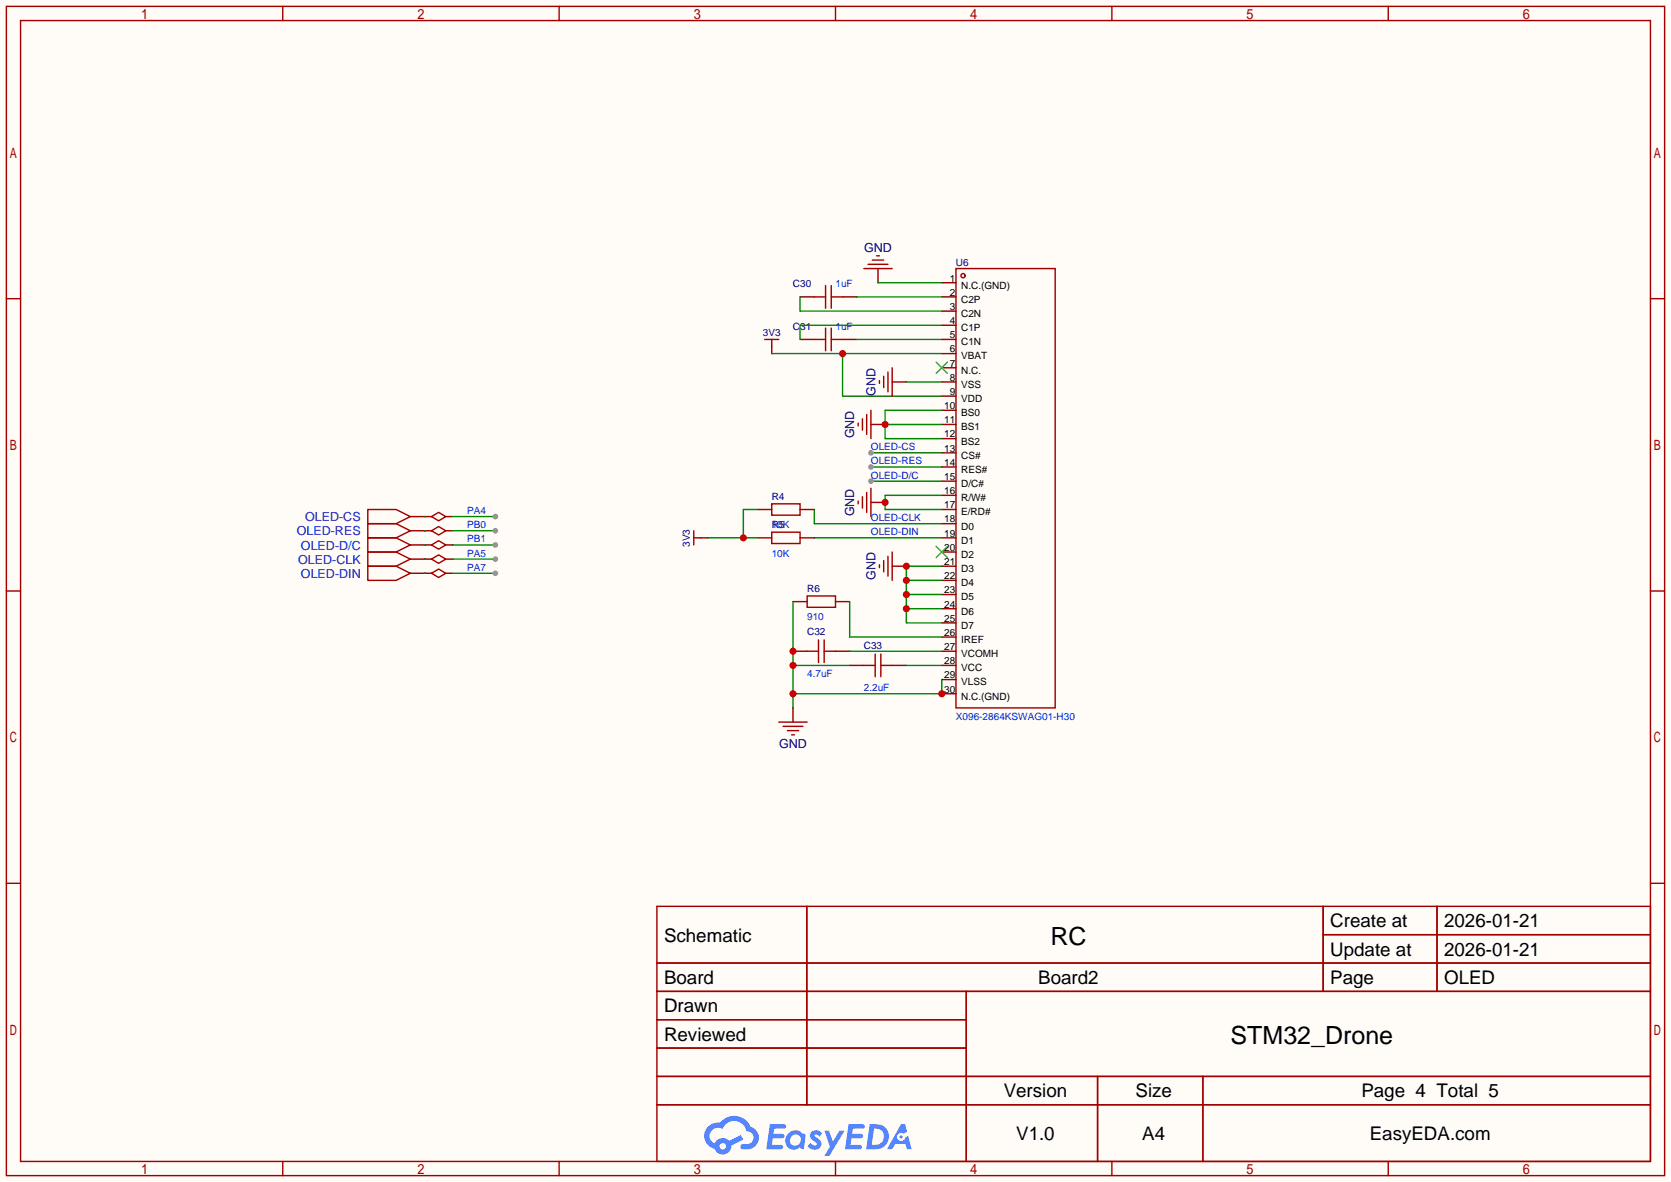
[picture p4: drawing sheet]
<svg xmlns="http://www.w3.org/2000/svg" width="299mm" height="212mm" viewBox="0 0 299 212" stroke-linecap="round" stroke-linejoin="round" font-family="sans-serif">
<path d="M0 0h299.5v211.8h-299.5z" fill="#fffcf7"/>
<g fill="none" stroke="#a10000" stroke-width=".25">
<path d="M1.1 1.1h297.2v209.6h-297.2zM3.7 3.7h292.1v204.5h-292.1zM50.7 1.1v2.6M100.2 1.1v2.6M149.7 1.1v2.6M199.3 1.1v2.6M248.8 1.1v2.6M1.1 53.5h2.6M295.8 53.5h2.5M1.1 105.9h2.6M295.8 105.9h2.5M1.1 158.3h2.6"/>
<path d="M295.8 158.3h2.5M117.7 162.4h178.1v45.8h-178.1zM117.7 172.6h178.1M117.7 177.7h178.1M144.6 162.4v35.6M173.2 177.7v30.5M237.1 162.4v15.3M237.1 167.5h58.7M257.5 162.4v15.3M117.7 182.8h55.5M117.7 192.9h178.1M117.7 187.8h55.5"/>
<path d="M117.7 198h178.1M196.7 192.9v15.3M215.6 192.9v15.3M50.7 208.2v2.5M100.2 208.2v2.5M149.7 208.2v2.5M199.3 208.2v2.5M248.8 208.2v2.5"/>
</g>
<g fill="#5487ff">
<path d="M145.5 202.8a1.3 1.3 0 0 1 1.8 .3l-.4 .6a.54 .54 0 0 0-.9-.2l.1 .2a1.58 1.58 0 0 1 1.1 1.6 1.43 1.43 0 0 1-2.5 .1l.5-.6a.64 .64 0 0 0 .5 .5 .64 .64 0 0 0 .7-.3l-.2-.2a1.6 1.6 0 0 1-1-1.6z"/>
<path d="M147.7 202.7h.9l.7 1.9 1.1-1.9h.9l-2.7 4.5h-.9l1-1.7z"/>
<path d="M138 201.5h1.6a1.31 1.31 0 0 1 1.2 .2 .4 .4 0 0 1-.3 .6h-1.8l-.1 .9h1.6a.4 .4 0 0 1 .4 .4 .4 .4 0 0 1-.4 .4h-1.7l-.2 1.2h.8a1.23 1.23 0 0 1 1.2 .2 .39 .39 0 0 1-.3 .6h-2.7z"/>
<path d="M152.1 201.5h1.6a1.32 1.32 0 0 1 1.3 .2 .39 .39 0 0 1-.4 .6h-1.7l-.2 .9h1.7a.4 .4 0 0 1 .3 .4 .4 .4 0 0 1-.4 .4h-1.7l-.2 1.2h.8a1.23 1.23 0 0 1 1.2 .2 .39 .39 0 0 1-.3 .6h-2.7z"/>
<path d="M161.5 201.5h.7l.4 1.3-.7 .4a.75 .75 0 0 0-1.1 .3 .75 .75 0 0 0 .5 1 .75 .75 0 0 0 .9-.6l.6-.3 .6 2.4h-.9l-.2-1h-1.9l-.5 1h-.9z"/>
<path d="M155.9 201.5l-.7 4.5h1.5a2.27 2.27 0 0 0 2.6-2.3 2.27 2.27 0 0 0-2.7-2.2zM156.6 202.3a1.5 1.5 0 0 1 1.8 1.5 1.5 1.5 0 0 1-1.9 1.4h-.3z"/>
<path d="M141.3 203.1a1.62 1.62 0 0 0-.4 2.1 1.62 1.62 0 0 0 2 .7l.4-.3 .3 .3 .5 .1 .3-2.5-.2-.3h-.4a1.58 1.58 0 0 0-2.5-.1zM141.9 203.6a.98 .98 0 0 1 1.5 .2 .98 .98 0 0 1-.6 1.5 .94 .94 0 0 1-1.2-.4 .94 .94 0 0 1 .3-1.3z"/>
<path d="M126.9 201.9a2.37 2.37 0 0 0 1.2 4 1.54 1.54 0 0 0 1.7 1 1.54 1.54 0 0 0 1.3-1.6l2.1-1.1-.5-.8-2 1.1a1.57 1.57 0 0 0-2.6 .4 1.5 1.5 0 0 1-.8-2.1 1.5 1.5 0 0 1 2.2-.5 2.23 2.23 0 0 1 2.3-1.4 2.23 2.23 0 0 1 2 1.8 1.16 1.16 0 0 1 1.2 1.1 1.16 1.16 0 0 1-1 1.3h-.7a.47 .47 0 0 0-.6 .3 .47 .47 0 0 0 .4 .6 2.23 2.23 0 0 0 2.3-.7 2.23 2.23 0 0 0 .4-2.3 2.16 2.16 0 0 0-1.3-1.1 3.2 3.2 0 0 0-5.4-.7l-1.2 .1zM129 205.4a.58 .58 0 0 1 1.1 0 .58 .58 0 0 1-1.1 0z"/>
<circle cx="161.5" cy="203.8" r=".28"/>
</g>
<g fill="none" stroke="#a10000" stroke-width=".25">
<path d="M145.9 53.2h2.1M148 51.2v4M148 58.8v4.1M149 51.2v4M149 58.8v4.1M149 53.2h2M154.8 48.1h5.1M155.6 47.4h3.5M156.3 46.6h2.1M157.1 45.8h.5M171.3 48.1h17.8v78.8h-17.8zM137 60.8h2.6"/>
<path d="M138.3 60.8v1.3M145.9 60.8h2.1M149 60.8h2"/>
<circle cx="172.6" cy="49.4" r=".38"/>
</g>
<g fill="none" stroke="#870000" stroke-width=".25">
<path d="M143.4 53.2h2.5M151 53.2h2.5M157.4 48.1v2.6M168.8 50.7h2.5M168.8 53.2h2.5M168.8 55.8h2.5M168.8 58.3h2.5M138.3 62.1v1.3M143.4 60.8h2.5M151 60.8h2.5M168.8 60.8h2.5M168.8 63.4h2.5"/>
<path d="M168.8 65.9h2.5M168.8 68.5h2.5M168.8 71h2.5M168.8 73.5h2.5M168.8 76.1h2.5M168.8 78.6h2.5M168.8 81.2h2.5M168.8 83.7h2.5M168.8 86.2h2.5M168.8 88.8h2.5M168.8 91.3h2.5M168.8 93.9h2.5"/>
<path d="M168.8 96.4h2.5M168.8 98.9h2.5M168.8 101.5h2.5M168.8 104h2.5M168.8 106.6h2.5M168.8 109.1h2.5M168.8 111.6h2.5M168.8 114.2h2.5M168.8 116.7h2.5M168.8 119.3h2.5M168.8 121.8h2.5M168.8 124.3h2.5"/>
</g>
<path d="M167.8 64.9l2 2M169.8 64.9l-2 2M167.8 97.9l2 2M169.8 97.9l-2 2" fill="none" stroke="#3c3" stroke-width=".25"/>
<path d="M143.4 53.2v2.6h25.4M153.5 53.2h15.3M157.4 50.7h11.4M168.8 58.3h-25.4v2.5M138.3 63.4h30.5M151 63.4v7.6h17.8M153.5 60.8h15.3" fill="none" stroke="#008700" stroke-width=".25"/>
<circle cx="151" cy="63.4" r=".63" fill="#c00"/>
<path d="M156.1 76.1h2.5M159.9 68.5h2.5" fill="none" stroke="#870000" stroke-width=".25"/>
<path d="M153.8 75.8v.5M154.6 75.1v2M155.3 74.3v3.6M156.1 73.5v5.1M157.6 68.2v.5M158.4 67.4v2.1M159.1 66.7v3.5M159.9 65.9v5.1" fill="none" stroke="#a10000" stroke-width=".25"/>
<path d="M158.6 76.1h10.2M162.4 68.5h6.4M168.8 73.5h-10.2v5.1h10.2" fill="none" stroke="#008700" stroke-width=".25"/>
<circle cx="158.6" cy="76.1" r=".63" fill="#c00"/>
<path d="M156.1 81.2h12.7" fill="none" stroke="#008700" stroke-width=".25"/>
<circle cx="156.1" cy="81.2" r=".51" fill="#999"/>
<path d="M156.1 83.7h12.7" fill="none" stroke="#008700" stroke-width=".25"/>
<circle cx="156.1" cy="83.7" r=".51" fill="#999"/>
<path d="M156.1 86.2h12.7" fill="none" stroke="#008700" stroke-width=".25"/>
<circle cx="156.1" cy="86.2" r=".51" fill="#999"/>
<path d="M156.1 90h2.5" fill="none" stroke="#870000" stroke-width=".25"/>
<path d="M153.8 89.8v.5M154.6 89v2.1M155.3 88.3v3.5M156.1 87.5v5.1" fill="none" stroke="#a10000" stroke-width=".25"/>
<path d="M168.8 88.8h-10.2v2.5h10.2" fill="none" stroke="#008700" stroke-width=".25"/>
<circle cx="158.6" cy="90" r=".63" fill="#c00"/>
<path d="M145.9 91.3v2.6h22.9M145.9 96.4h22.9M162.4 104h6.4M162.4 106.6h6.4M162.4 109.1h6.4M168.8 101.5h-6.4v10.1h6.4" fill="none" stroke="#008700" stroke-width=".25"/>
<path d="M159.9 101.5h2.5" fill="none" stroke="#870000" stroke-width=".25"/>
<path d="M159.1 99.7v3.6M159.9 98.9v5.1M157.6 101.2v.5M158.4 100.5v2" fill="none" stroke="#a10000" stroke-width=".25"/>
<g fill="#c00">
<circle cx="162.4" cy="101.5" r=".63"/>
<circle cx="162.4" cy="104" r=".63"/>
<circle cx="162.4" cy="106.6" r=".63"/>
<circle cx="162.4" cy="109.1" r=".63"/>
</g>
<path d="M144.7 106.8h5v2h-5zM144.7 116.7h2M146.7 114.7v4M147.7 114.7v4M147.7 116.7h2M154.8 119.3h2M156.8 117.2v4.1M157.9 117.2v4.1M157.9 119.3h2" fill="none" stroke="#a10000" stroke-width=".25"/>
<path d="M142.1 107.8h2.6M142.1 116.7h2.6M149.7 107.8h2.6M149.7 116.7h2.6M152.3 119.3h2.5M159.9 119.3h2.5" fill="none" stroke="#870000" stroke-width=".25"/>
<path d="M142.1 107.8v19.1M142.1 119.3h10.2M152.3 107.8v6.4h16.5M152.3 116.7h16.5M168.8 121.8v2.5h-26.7" fill="none" stroke="#008700" stroke-width=".25"/>
<g fill="#c00">
<circle cx="142.1" cy="116.7" r=".63"/>
<circle cx="142.1" cy="119.3" r=".63"/>
<circle cx="142.1" cy="124.3" r=".63"/>
<circle cx="168.8" cy="124.3" r=".63"/>
</g>
<path d="M126.9 96.4h8.9M135.8 91.3h-2.6v5.1M162.4 119.3h6.4" fill="none" stroke="#008700" stroke-width=".25"/>
<path d="M125.6 96.4h1.3M135.8 91.3h2.5M135.8 96.4h2.5M143.4 91.3h2.5M143.4 96.4h2.5M142.1 126.9v2.5" fill="none" stroke="#870000" stroke-width=".25"/>
<path d="M124.3 95.1v2.6M124.3 96.4h1.3M138.3 90.3h5.1v2h-5.1zM138.3 95.4h5.1v2h-5.1zM139.6 129.4h5.1M140.3 130.2h3.6M141.1 130.9h2M141.9 131.7h.5" fill="none" stroke="#a10000" stroke-width=".25"/>
<circle cx="133.2" cy="96.4" r=".63" fill="#c00"/>
<path d="M73.5 92.6h3.8M73.5 95.1h3.8M73.5 97.7h3.8M79.9 92.6h1.3M79.9 95.1h1.3M79.9 97.7h1.3M73.5 100.2h3.8M73.5 102.7h3.8M79.9 100.2h1.3M79.9 102.7h1.3" fill="none" stroke="#870000" stroke-width=".25"/>
<path d="M65.9 91.3h5.1l2.5 1.3-2.5 1.3h-5.1zM65.9 93.9h5.1l2.5 1.2-2.5 1.3h-5.1zM65.9 96.4h5.1l2.5 1.3-2.5 1.2h-5.1zM65.9 98.9h5.1l2.5 1.3-2.5 1.3h-5.1zM77.3 92.6l1.3-.8 1.3 .8-1.3 .7zM77.3 95.1l1.3-.7 1.3 .7-1.3 .8zM77.3 97.7l1.3-.8 1.3 .8-1.3 .7zM65.9 101.5h5.1l2.5 1.2-2.5 1.3h-5.1zM77.3 100.2l1.3-.8 1.3 .8-1.3 .8zM77.3 102.7l1.3-.7 1.3 .7-1.3 .8z" fill="none" stroke="#a10000" stroke-width=".25"/>
<path d="M76.1 92.6h.1M76.1 95.1h.1M76.1 97.7h.1M76.1 102.7h.1M76.1 100.2h.1M81.2 100.2h7.6" fill="none" stroke="#008700" stroke-width=".25"/>
<circle cx="88.8" cy="100.2" r=".51" fill="#999"/>
<path d="M81.2 102.7h7.6" fill="none" stroke="#008700" stroke-width=".25"/>
<circle cx="88.8" cy="102.7" r=".51" fill="#999"/>
<path d="M81.2 95.1h7.6" fill="none" stroke="#008700" stroke-width=".25"/>
<circle cx="88.8" cy="95.1" r=".51" fill="#999"/>
<path d="M81.2 97.7h7.6" fill="none" stroke="#008700" stroke-width=".25"/>
<circle cx="88.8" cy="97.7" r=".51" fill="#999"/>
<path d="M81.2 92.6h7.6" fill="none" stroke="#008700" stroke-width=".25"/>
<circle cx="88.8" cy="92.6" r=".51" fill="#999"/>
<g font-size="4.5">
<text x="188.3" y="169.3">RC</text>
<text x="220.5" y="187.1">STM32_Drone</text>
</g>
<g font-size="3.4">
<text x="238.4" y="166.2">Create at</text>
<text x="258.8" y="166.2">2026-01-21</text>
<text x="119" y="168.7">Schematic</text>
<text x="238.4" y="171.3">Update at</text>
<text x="258.8" y="171.3">2026-01-21</text>
<text x="119" y="176.4">Board</text>
<text x="186.1" y="176.4">Board2</text>
<text x="238.4" y="176.4">Page</text>
<text x="258.8" y="176.4">OLED</text>
<text x="119" y="181.4">Drawn</text>
<text x="119" y="186.5">Reviewed</text>
<text x="179.9" y="196.7">Version</text>
<text x="203.5" y="196.7">Size</text>
<text x="244" y="196.7">Page 4 Total 5</text>
<text x="182.1" y="204.3">V1.0</text>
<text x="204.7" y="204.3">A4</text>
<text x="245.5" y="204.3">EasyEDA.com</text>
</g>
<g font-size="2.2" fill="#000080">
<text x="154.9" y="45.1">GND</text>
<text x="156.9" y="70.9" transform="rotate(-90 156.9 70.9)">GND</text>
<text x="153.1" y="78.6" transform="rotate(-90 153.1 78.6)">GND</text>
<text x="153.1" y="92.5" transform="rotate(-90 153.1 92.5)">GND</text>
<text x="156.9" y="104" transform="rotate(-90 156.9 104)">GND</text>
<text x="139.6" y="134">GND</text>
</g>
<g font-size="2.2" fill="#00f">
<text x="53.2" y="95.9">OLED-RES</text>
<text x="54.7" y="93.4">OLED-CS</text>
<text x="53.4" y="101">OLED-CLK</text>
<text x="53.9" y="98.5">OLED-D/C</text>
<text x="53.9" y="103.6">OLED-DIN</text>
</g>
<g font-size="1.8" fill="#000080">
<text x="171.3" y="47.7">U6</text>
<text x="142.1" y="51.5">C30</text>
<text x="142.1" y="59.1">C31</text>
<text x="136.7" y="60.1">3V3</text>
<text x="138.3" y="89.6">R4</text>
<text x="138.3" y="94.7">R5</text>
<text x="123.6" y="98" transform="rotate(-90 123.6 98)">3V3</text>
<text x="144.7" y="106.1">R6</text>
<text x="144.7" y="113.7">C32</text>
<text x="154.8" y="116.3">C33</text>
</g>
<g font-size="1.8" fill="#00f">
<text x="149.7" y="51.5">1uF</text>
<text x="149.7" y="59.1">1uF</text>
<text x="156.1" y="80.7">OLED-CS</text>
<text x="156.1" y="83.2">OLED-RES</text>
<text x="156.1" y="85.8">OLED-D/C</text>
<text x="83.7" y="94.7">PB0</text>
<text x="83.7" y="92.1">PA4</text>
<text x="138.3" y="94.7">10K</text>
<text x="156.1" y="93.4">OLED-CLK</text>
<text x="156.1" y="95.9">OLED-DIN</text>
<text x="83.7" y="99.8">PA5</text>
<text x="83.7" y="97.2">PB1</text>
<text x="138.3" y="99.8">10K</text>
<text x="83.7" y="102.3">PA7</text>
<text x="144.7" y="111.2">910</text>
<text x="144.7" y="121.3">4.7uF</text>
<text x="154.8" y="123.9">2.2uF</text>
<text x="171.3" y="129">X096-2864KSWAG01-H30</text>
</g>
<g font-size="1.8">
<text x="170.2" y="50.5">1</text>
<text x="170.2" y="53">2</text>
<text x="172.3" y="51.7">N.C.(GND)</text>
<text x="170.2" y="55.5">3</text>
<text x="170.2" y="58.1">4</text>
<text x="172.3" y="54.3">C2P</text>
<text x="172.3" y="56.8">C2N</text>
<text x="172.3" y="59.3">C1P</text>
<text x="170.2" y="60.6">5</text>
<text x="170.2" y="63.2">6</text>
<text x="170.2" y="65.7">7</text>
<text x="172.3" y="61.9">C1N</text>
<text x="172.3" y="64.4">VBAT</text>
<text x="170.2" y="68.2">8</text>
<text x="170.2" y="70.8">9</text>
<text x="172.3" y="67">N.C.</text>
<text x="172.3" y="69.5">VSS</text>
<text x="169.2" y="73.3">10</text>
<text x="169.2" y="75.9">11</text>
<text x="172.3" y="72">VDD</text>
<text x="172.3" y="74.6">BS0</text>
<text x="172.3" y="77.1">BS1</text>
<text x="169.2" y="78.4">12</text>
<text x="169.2" y="80.9">13</text>
<text x="169.2" y="83.5">14</text>
<text x="172.3" y="79.7">BS2</text>
<text x="172.3" y="82.2">CS#</text>
<text x="169.2" y="86">15</text>
<text x="169.2" y="88.6">16</text>
<text x="172.3" y="84.7">RES#</text>
<text x="172.3" y="87.3">D/C#</text>
<text x="172.3" y="89.8">R/W#</text>
<text x="169.2" y="91.1">17</text>
<text x="169.2" y="93.6">18</text>
<text x="172.3" y="92.4">E/RD#</text>
<text x="172.3" y="94.9">D0</text>
<text x="169.2" y="96.2">19</text>
<text x="169.2" y="98.7">20</text>
<text x="169.2" y="101.3">21</text>
<text x="172.3" y="97.4">D1</text>
<text x="172.3" y="100">D2</text>
<text x="169.2" y="103.8">22</text>
<text x="169.2" y="106.3">23</text>
<text x="172.3" y="102.5">D3</text>
<text x="172.3" y="105.1">D4</text>
<text x="172.3" y="107.6">D5</text>
<text x="169.2" y="108.9">24</text>
<text x="169.2" y="111.4">25</text>
<text x="169.2" y="114">26</text>
<text x="172.3" y="110.1">D6</text>
<text x="172.3" y="112.7">D7</text>
<text x="169.2" y="116.5">27</text>
<text x="169.2" y="119">28</text>
<text x="172.3" y="115.2">IREF</text>
<text x="172.3" y="117.8">VCOMH</text>
<text x="169.2" y="121.6">29</text>
<text x="169.2" y="124.1">30</text>
<text x="172.3" y="120.3">VCC</text>
<text x="172.3" y="122.8">VLSS</text>
<text x="172.3" y="125.4">N.C.(GND)</text>
</g>
</svg>
